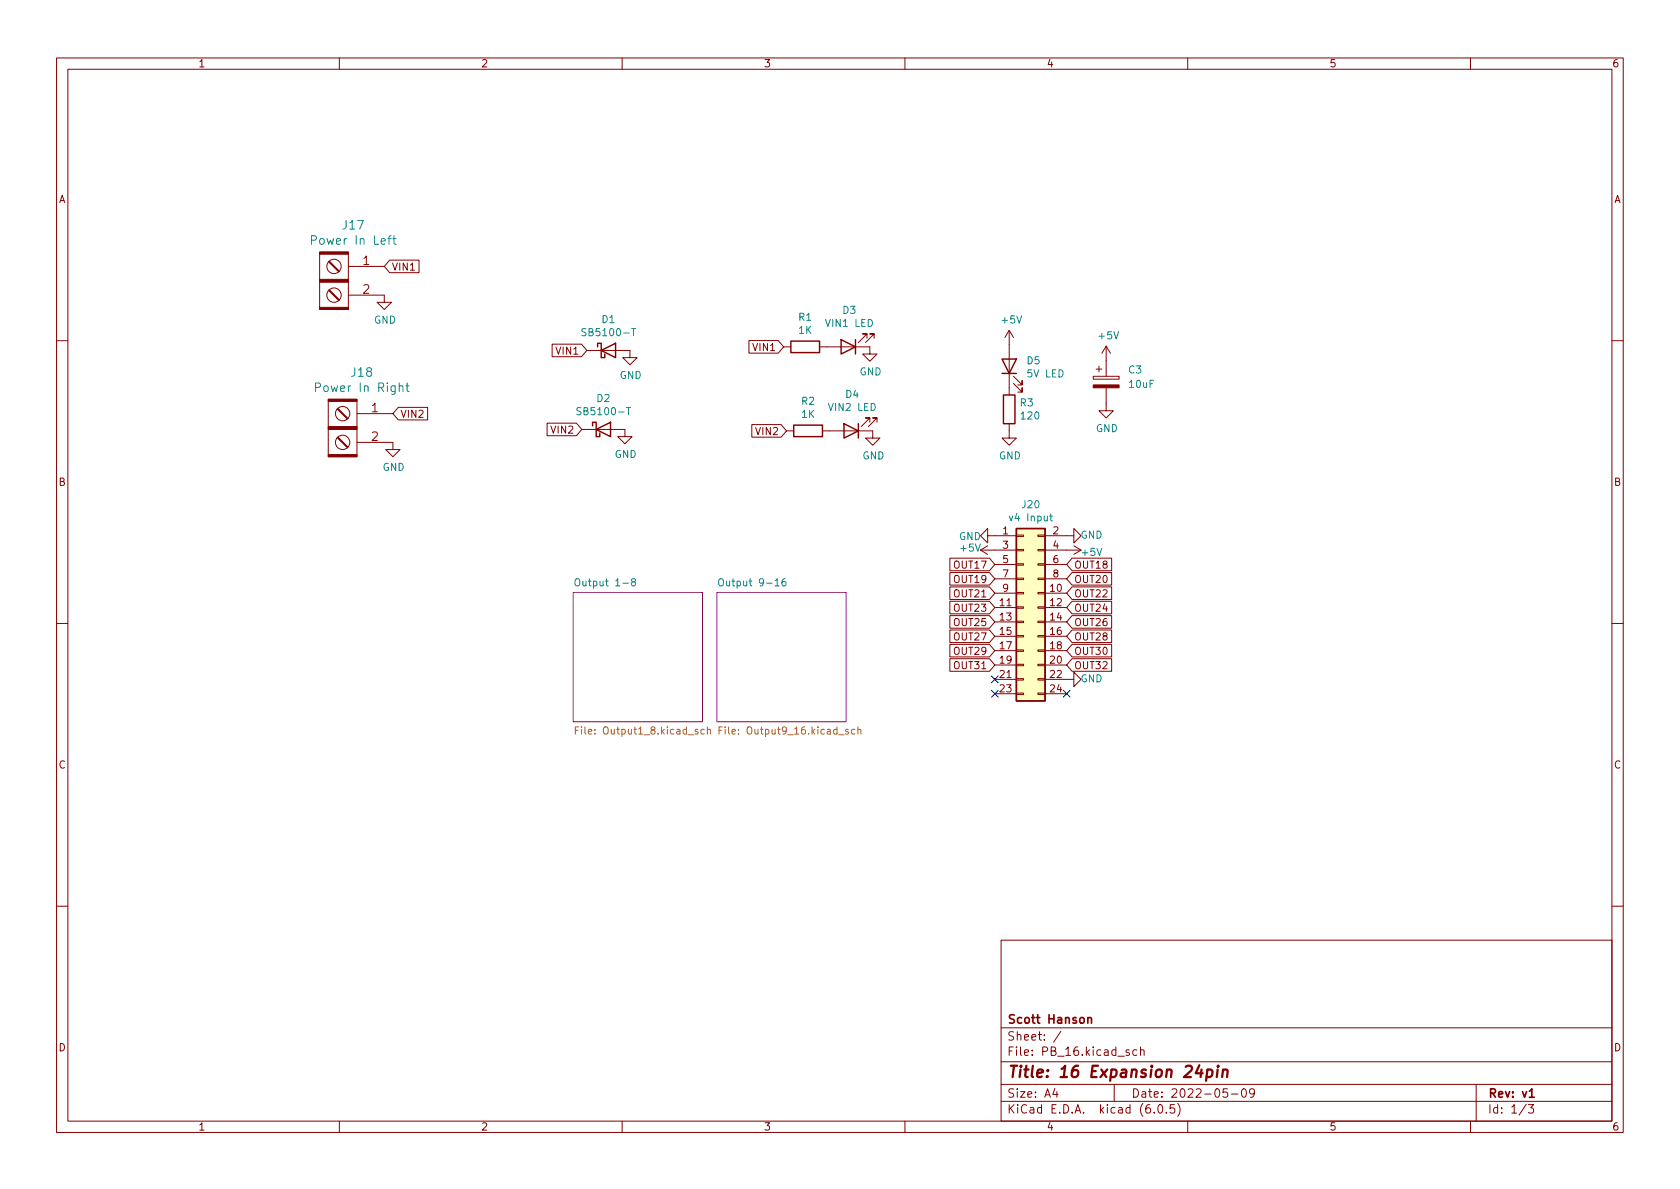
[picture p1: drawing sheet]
<svg xmlns="http://www.w3.org/2000/svg" width="297mm" height="210mm" viewBox="0 0 297 210" stroke-linecap="round" stroke-linejoin="round" font-family="sans-serif">
<g fill="none" stroke="#840000" stroke-width=".18">
<path d="M10 10.2h277v190.1h-277zM12 12.2h273v186.1h-273zM60 10.2v2M110 10.2v2M160 10.2v2M210 10.2v2M260 10.2v2M56.5 44.6h5.1v10.1h-5.1zM61.6 52.2h6.3v1.3h1.3l-1.3 1.2-1.2-1.2h1.2M61.6 47.1h6.3M68.9 46h5.2v2.2h-5.2l-1-1.1zM153.3 59.8v-.8h-.8h.8l-1.5 1.6"/>
<path d="M154.6 59.8v-.8h-.8h.8l-1.6 1.6M178.4 58.4v11.4M178.4 58.4l-.7 1.3M178.4 58.4l.8 1.3M10 60.2h2M58 70.6h5.1v10.2h-5.1zM63.1 78.2h6.4v1.3h1.2l-1.2 1.3-1.3-1.3h1.3M63.1 73.1h6.4M70.4 72h5.2v2.3h-5.2l-.9-1.2zM96.7 74.8h5.2l1 1.1-1 1.2h-5.2zM97.6 60.9h5.2l1 1.1-1 1.1h-5.2zM102.9 75.9h7.6v1.3h1.3l-1.3 1.3-1.3-1.3h1.3"/>
<path d="M103.8 62h7.6v1.2h1.2l-1.2 1.3-1.3-1.3h1.3M132.4 60.2h5.2l1 1.1-1 1.1h-5.2zM132.9 75.1h5.2l1 1.1-1 1.1h-5.2zM138.6 61.3h1.2M139.1 76.2h1.2M144.9 61.3h8.9v1.3h1.3l-1.3 1.3-1.3-1.3h1.3M145.4 76.2h8.9v1.3h1.3l-1.3 1.2-1.3-1.2h1.3M153.8 74.7v-.8h-.8h.8l-1.5 1.5M155.1 74.7v-.8h-.8h.8l-1.6 1.5M178.4 74.9v2.6h1.3l-1.3 1.2-1.2-1.2h1.2M179.2 67.8l1.5 1.5v-.7v.7h-.7M179.2 66.5l1.5 1.6v-.8v.8h-.7"/>
<path d="M193.3 66.5h4.6v.6h-4.6zM193.8 65.3h1M194.3 64.8v1M195.6 68.6v4h1.2l-1.2 1.3-1.3-1.3h1.3M195.6 61.2l-.8 1.3M195.6 61.2v5.3M195.6 61.2l.7 1.3M285 60.2h2M167.9 98.7h7l1 1.1-1 1.1h-7zM173.4 97.3l1.2 .7M173.4 97.3h6.3M174.6 94.7v-1.2l-1.2 1.2 1.2 1.3v-1.3h5.1"/>
<path d="M174.6 96.5l-1.2 .8M175.9 99.8h3.8M179.7 99.7h1.3v.2h-1.3zM179.7 97.1h1.3v.3h-1.3zM179.7 94.6h1.3v.3h-1.3zM183.5 99.7h1.3v.2h-1.3zM183.5 97.1h1.3v.3h-1.3zM183.5 94.6h1.3v.3h-1.3zM184.8 94.7h5.1v-1.2l1.2 1.2-1.2 1.3v-1.3M184.8 97.3h6.3M184.8 99.8h3.8M189.5 98.7h7v2.2h-7l-.9-1.1z"/>
<path d="M189.9 96.5l1.2 .8M191.1 97.3l-1.2 .7M10 110.2h2M167.9 113.9h7l1 1.2-1 1.1h-7zM167.9 106.3h7l1 1.1-1 1.1h-7zM167.9 108.9h7l1 1.1-1 1.1h-7zM167.9 111.4h7l1 1.1-1 1.1h-7zM167.9 101.2h7l1 1.2-1 1.1h-7zM167.9 116.5h7l1 1.1-1 1.1h-7zM167.9 103.8h7l1 1.1-1 1.1h-7zM175.9 104.9h3.8M175.9 107.4h3.8"/>
<path d="M175.9 110h3.8M175.9 112.5h3.8M175.9 115.1h3.8M175.9 117.6h3.8M175.9 102.4h3.8M179.7 117.5h1.3v.2h-1.3zM179.7 114.9h1.3v.3h-1.3zM179.7 112.4h1.3v.2h-1.3zM179.7 109.8h1.3v.3h-1.3zM179.7 107.3h1.3v.3h-1.3zM179.7 104.8h1.3v.2h-1.3zM179.7 102.2h1.3v.3h-1.3z"/>
<path d="M183.5 117.5h1.3v.2h-1.3zM183.5 114.9h1.3v.3h-1.3zM183.5 112.4h1.3v.2h-1.3zM183.5 109.8h1.3v.3h-1.3zM183.5 107.3h1.3v.3h-1.3zM183.5 104.8h1.3v.2h-1.3zM183.5 102.2h1.3v.3h-1.3zM184.8 104.9h3.8M184.8 107.4h3.8M184.8 110h3.8M184.8 112.5h3.8M184.8 115.1h3.8"/>
<path d="M184.8 117.6h3.8M184.8 102.4h3.8M189.5 116.5h7v2.2h-7l-.9-1.1zM189.5 113.9h7v2.3h-7l-.9-1.1zM189.5 111.4h7v2.2h-7l-.9-1.1zM189.5 108.9h7v2.2h-7l-.9-1.1zM189.5 101.2h7v2.3h-7l-.9-1.1zM189.5 103.8h7v2.2h-7l-.9-1.1zM189.5 106.3h7v2.2h-7l-.9-1.1zM285 110.2h2M175.9 120.1h3.8M175.9 122.7h3.8"/>
<path d="M179.7 122.5h1.3v.3h-1.3zM179.7 120h1.3v.3h-1.3zM183.5 122.5h1.3v.3h-1.3zM183.5 120h1.3v.3h-1.3zM184.8 120.1h5.1v-1.2l1.2 1.2-1.2 1.3v-1.3M184.8 122.7h3.8M10 160.2h2M177 166.3h108v32h-108zM285 160.2h2M60 198.3v2M110 198.3v2M160 198.3v2"/>
<path d="M177 194.8h108M177 191.8h108M177 187.8h108M177 181.8h108M186.5 192.5l-.4 1h1M186.9 193v1M187.6 182.4l-1.3 1.9M197 191.8v3M199.6 185.7l-.3-.1-.2 .2v.3l.5 .1v.4h-.5M201 185.7l-.4-.1-.3 .3v.4l.1 .3h.6M201.6 185.8l.3-.2 .3 .1 .1 .9M201.6 185.1v1.5"/>
<path d="M204.1 196.7v.1M204.9 195.4l.2-.1a.81 .81 0 0 1 .6 .7 .81 .81 0 0 1-.3 .8h-.2a.81 .81 0 0 1-.6-.6 .81 .81 0 0 1 .3-.8zM206.2 196.7v.1M207.6 195.3h-.7v.7l.2-.1 .5 .1 .1 .2-.1 .5-.2 .1-.5-.1M208.2 195.1a1.72 1.72 0 0 1 0 2.3M210 198.3v2M217 192.5h-.7l-.1 .7 .2-.1 .5 .1 .2 .2-.1 .5-.2 .1-.6-.1M217.7 193.5h1.2M219.7 192.6l.2-.1a.81 .81 0 0 1 .5 .7 .81 .81 0 0 1-.3 .8h-.1a.81 .81 0 0 1-.6-.6 .81 .81 0 0 1 .3-.8zM221.8 193.2l-.3 .3-.4-.1-.2-.2 .2-.6 .4-.1 .2 .2a.99 .99 0 0 1-.3 1.3h-.3M260 198.3v2M261 191.8v6.5"/>
<path d="M269.9 195.3l-1.3 1.9M270.2 195.3h1l-.6 .6 .5 .1v.7l-.2 .1h-.5l-.2-.1"/>
<circle cx="59.1" cy="52.2" r="1.27"/>
<circle cx="59.1" cy="47.1" r="1.27"/>
<circle cx="60.6" cy="78.2" r="1.27"/>
<circle cx="60.6" cy="73.1" r="1.27"/>
</g>
<path d="M192.3 179.9v1M192.3 180.1l.3-.2 .3 .1 .1 .9M270.4 193l.4-.5v1.5M270.4 194h.9" fill="none" stroke="#840000" stroke-width=".3"/>
<path d="M212.1 188.4l-.7 1.4h1.2M213.5 189.2l.2-.1 .5 .1 .2 .3-.1 .6a.66 .66 0 0 1-1 .3M213.5 189.1l-.3 2M215.3 189.1l-.2 1.4M215.4 188.5l-.1 .1 .1 .1 .1-.1-.1-.1v.2M216.2 189.3a.49 .49 0 0 1 .9 .1l-.2 1.1M216.3 189.1l-.2 1.4" fill="none" stroke="#840000" stroke-width=".4"/>
<g fill="#fff" stroke="#fff" stroke-width=".18">
<path d="M101.3 104.8h22.9v22.8h-22.9z"/>
<path d="M126.7 104.8h22.9v22.8h-22.9z"/>
</g>
<path d="M101.3 104.8h22.9v22.8h-22.9zM126.7 104.8h22.9v22.8h-22.9z" fill="none" stroke="#840084" stroke-width=".18"/>
<g fill="none" stroke="#008484" stroke-width=".18">
<path d="M55.1 42.5l.7-.1 .1-.2v-.4l-.3-.1h-.5v1.5M68.6 42.2h.5M69.1 41.7l-.3 .2v1.3M69.4 42.2h.6M69.7 41.7v1.3l.3 .2M103.6 58.2l-.5-.1-.2 .1v.4l.6 .2 .1 .3-.2 .3-.5-.1M111.7 58.1h.7M55.8 68.5l.7-.1 .2-.2-.1-.3-.2-.2h-.6v1.5M70.6 68.4l.2-.2 .4 .1 .1 .9M71.8 68.2h.5M72 67.7v1.3l.3 .2M102.7 72.1h-.5l-.1 .1v.4l.5 .2 .1 .3-.2 .2h-.5"/>
<path d="M110.8 72.1h.7M185.6 91.3h.5M185.8 90.8v1.1l.3 .2M101.8 102.4l.2-.1a.43 .43 0 0 1 .5 .5v.4a.42 .42 0 0 1-.4 .4 .42 .42 0 0 1-.4-.4v-.4zM111.9 102.9l-.3-.3 .1-.1 .2-.2 .4 .1 .1 .2-.1 .2-.5 .1-.2 .2v.3l.3 .2 .4-.1 .1-.1v-.3l-.3-.2M127.1 102.5l.3-.2a.43 .43 0 0 1 .5 .5v.4a.42 .42 0 0 1-.4 .4 .42 .42 0 0 1-.4-.4zM138.9 102.3l-.4 .1a.85 .85 0 0 0 0 1.2l.4-.1 .1-.4-.3-.3h-.2l-.2 .3"/>
</g>
<path d="M101.7 129.1h.5M102.3 128.5h-.6v1.3M124.5 129h-.3l-.3 .2 .1 .6h.5M125.1 129.1l.2-.1h.3v.8M125.1 128.5v1.3M127.1 129.1h.5M127.7 128.5h-.6v1.3M151.1 129h-.3l-.3 .2 .2 .6h.4M151.7 129.1l.2-.1h.3v.8M151.7 128.5v1.3" fill="none" stroke="#848400" stroke-width=".18"/>
<g fill="#840000" stroke="#840000" stroke-width=".18">
<path d="M56.5 54.4h5.1v.3h-5.1z"/>
<path d="M56.5 49.4h5.1v.5h-5.1z"/>
<path d="M56.5 44.6h5.1v.4h-5.1z"/>
<path d="M58.1 51.4l.1-.1 1.8 1.7-.1 .2z"/>
<path d="M58.1 46.3l.1-.1 1.8 1.8-.1 .1z"/>
<path d="M58 80.4h5.1v.4h-5.1z"/>
<path d="M58 75.4h5.1v.5h-5.1z"/>
<path d="M58 70.6h5.1v.4h-5.1z"/>
<path d="M59.6 77.4l.2-.1 1.7 1.8-.1 .1z"/>
<path d="M59.6 72.3l.1-.1 1.8 1.8-.1 .1z"/>
<path d="M193.3 68.1h4.6v.5h-4.6z"/>
</g>
<g fill="none" stroke="#840000" stroke-width=".25">
<path d="M104.8 75.3v-.6h.6v2.5h.6v-.6M105.4 75.9l2.5-1.2v2.5zM105.7 61.3v-.6h.6v2.5h.6v-.6M106.3 62l2.5-1.3v2.5zM139.8 60.3h5.1v2.1h-5.1zM140.3 75.2h5.1v2h-5.1zM148.7 60.1l2.6 1.2-2.6 1.3zM149.2 74.9l2.6 1.3-2.6 1.3zM151.3 60.1v2.5M151.8 74.9v2.6M177.2 63.5h2.5l-1.3 2.5zM177.2 66h2.5"/>
<path d="M177.4 69.8h2.1v5.1h-2.1zM179.7 93.5h5.1v30.4h-5.1z"/>
</g>
<path d="M179.7 93.5h5.1v30.4h-5.1z" fill="#ffffc2" stroke="#ffffc2" stroke-width=".18"/>
<path d="M175.3 119.5l1.2 1.2M176.5 119.5l-1.2 1.2M175.3 122.1l1.2 1.2M176.5 122.1l-1.2 1.2M188 122.1l1.2 1.2M189.2 122.1l-1.2 1.2" fill="none" stroke="#000084" stroke-width=".18"/>
<text font-size="2.8" fill="#840000" x="178" y="190.6">Title: 16 Expansion 24pin</text>
<g font-size="2.1" fill="#008484">
<text x="60.7" y="40.6">J17</text>
<text x="55.8" y="43.3">Power In Left</text>
<text x="56.5" y="69.3">Power In Right</text>
<text x="62.2" y="66.6">J18</text>
</g>
<g font-size="2.1" fill="#840000">
<text x="64.2" y="46.9">1</text>
<text x="64.2" y="51.9">2</text>
<text x="65.7" y="72.9">1</text>
<text x="65.7" y="78">2</text>
<text x="178" y="184">Sheet: /</text>
<text x="178" y="181">Scott Hanson</text>
<text x="178" y="186.7">File: PB_16.kicad_sch</text>
<text x="178" y="196.9">KiCad E.D.A. kicad (6.0.5)</text>
<text x="178" y="194.1">Size: A4</text>
<text x="200" y="194.1">Date: 2022-05-09</text>
<text x="263" y="194.1">Rev: v1</text>
<text x="263" y="196.9">Id: 1/3</text>
</g>
<g font-size="1.8" fill="#840000">
<text x="35" y="11.9">1</text>
<text x="85" y="11.9">2</text>
<text x="135" y="11.9">3</text>
<text x="185" y="11.9">4</text>
<text x="235" y="11.9">5</text>
<text x="285" y="11.9">6</text>
<text x="10.3" y="35.9">A</text>
<text x="285.3" y="35.9">A</text>
<text x="69.2" y="47.8">VIN1</text>
<text x="98.6" y="62.7">VIN1</text>
<text x="133.4" y="62.1">VIN1</text>
<text x="70.7" y="73.9">VIN2</text>
<text x="97.7" y="76.7">VIN2</text>
<text x="133.9" y="76.9">VIN2</text>
<text x="10.3" y="85.9">B</text>
<text x="285.3" y="85.9">B</text>
<text x="177.3" y="94.5">1</text>
<text x="186.2" y="94.5">2</text>
<text x="168.9" y="100.5">OUT17</text>
<text x="177.3" y="97">3</text>
<text x="177.3" y="99.6">5</text>
<text x="186.2" y="97">4</text>
<text x="186.2" y="99.6">6</text>
<text x="189.9" y="100.5">OUT18</text>
<text x="168.9" y="103.1">OUT19</text>
<text x="168.9" y="105.6">OUT21</text>
<text x="176.8" y="107.2">11</text>
<text x="177.3" y="102.1">7</text>
<text x="177.3" y="104.6">9</text>
<text x="185.7" y="104.6">10</text>
<text x="185.7" y="107.2">12</text>
<text x="186.2" y="102.1">8</text>
<text x="189.9" y="103.1">OUT20</text>
<text x="189.9" y="105.6">OUT22</text>
<text x="168.9" y="108.2">OUT23</text>
<text x="168.9" y="110.7">OUT25</text>
<text x="168.9" y="113.2">OUT27</text>
<text x="176.8" y="109.7">13</text>
<text x="176.8" y="112.3">15</text>
<text x="185.7" y="109.7">14</text>
<text x="185.7" y="112.3">16</text>
<text x="189.9" y="113.2">OUT28</text>
<text x="189.9" y="110.7">OUT26</text>
<text x="189.9" y="108.2">OUT24</text>
<text x="168.9" y="115.8">OUT29</text>
<text x="168.9" y="118.3">OUT31</text>
<text x="176.8" y="114.8">17</text>
<text x="176.8" y="117.3">19</text>
<text x="176.8" y="119.9">21</text>
<text x="185.7" y="114.8">18</text>
<text x="185.7" y="117.3">20</text>
<text x="185.7" y="119.9">22</text>
<text x="189.9" y="118.3">OUT32</text>
<text x="189.9" y="115.8">OUT30</text>
<text x="176.8" y="122.4">23</text>
<text x="185.7" y="122.4">24</text>
<text x="10.3" y="135.9">C</text>
<text x="285.3" y="135.9">C</text>
<text x="10.3" y="185.9">D</text>
<text x="285.3" y="185.9">D</text>
<text x="35" y="199.9">1</text>
<text x="85" y="199.9">2</text>
<text x="135" y="199.9">3</text>
<text x="185" y="199.9">4</text>
<text x="235" y="199.9">5</text>
<text x="285" y="199.9">6</text>
</g>
<g font-size="1.8" fill="#008484">
<text x="66.1" y="57.2">GND</text>
<text x="103.5" y="59.4">SB5100-T</text>
<text x="106.4" y="57.1">D1</text>
<text x="141.2" y="56.7">R1</text>
<text x="141.2" y="59">1K</text>
<text x="146.2" y="57.8">VIN1 LED</text>
<text x="149" y="55.5">D3</text>
<text x="177.2" y="57.2">+5V</text>
<text x="194.4" y="60">+5V</text>
<text x="181.6" y="64.4">D5</text>
<text x="105.5" y="71.1">D2</text>
<text x="109.5" y="67">GND</text>
<text x="141.7" y="71.6">R2</text>
<text x="149.5" y="70.4">D4</text>
<text x="152" y="66.4">GND</text>
<text x="180.4" y="71.9">R3</text>
<text x="181.7" y="66.7">5V LED</text>
<text x="199.6" y="66">C3</text>
<text x="199.7" y="68.6">10uF</text>
<text x="102.6" y="73.4">SB5100-T</text>
<text x="141.7" y="73.9">1K</text>
<text x="146.7" y="72.7">VIN2 LED</text>
<text x="180.6" y="74.2">120</text>
<text x="193.7" y="76.4">GND</text>
<text x="67.6" y="83.3">GND</text>
<text x="108.7" y="81">GND</text>
<text x="152.5" y="81.2">GND</text>
<text x="176.6" y="81.2">GND</text>
<text x="180.8" y="89.9">J20</text>
<text x="169.5" y="95.5">GND</text>
<text x="178.9" y="92.2">v4 Input</text>
<text x="191" y="95.2">GND</text>
<text x="169.9" y="97.5">+5V</text>
<text x="191.4" y="98.3">+5V</text>
<text x="102.6" y="103.7">Output 1-8</text>
<text x="128.1" y="103.7">Output 9-16</text>
<text x="191" y="120.6">GND</text>
</g>
<g font-size="1.8" fill="#848400">
<text x="102.7" y="129.9">File: Output1_8.kicad_sch</text>
<text x="128.2" y="129.9">File: Output9_16.kicad_sch</text>
</g>
</svg>
